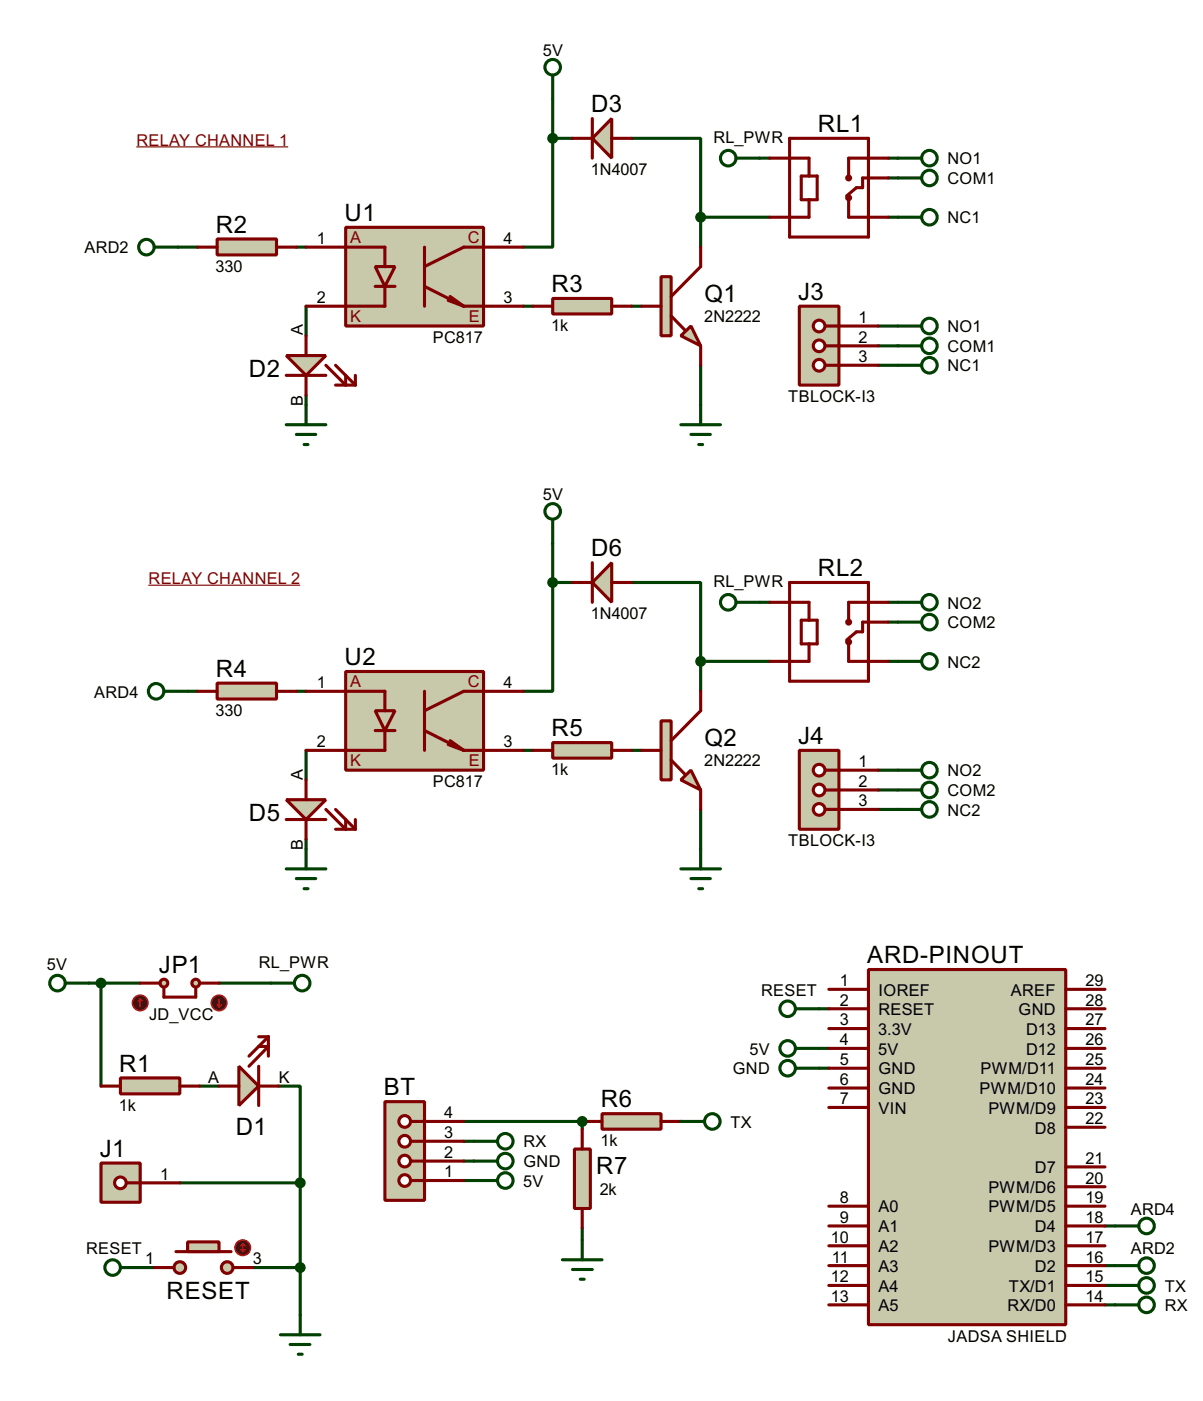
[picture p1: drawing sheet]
<svg xmlns="http://www.w3.org/2000/svg" width="155mm" height="180mm" viewBox="0 0 155 180" stroke-linecap="round" stroke-linejoin="round" font-family="sans-serif">
<g fill="none" stroke="#004000" stroke-width=".4">
<path d="M71.2 17.8v14h-3.8M71.2 12.8v5M71.2 17.8h2.5M81.3 17.8h8.9v10.2M22.9 31.8h2.6M38.2 31.8h1.2M39.4 39.4v3.8M67.4 39.4h1.2M81.3 39.4h1.3M90.2 28h8.9M90.2 28v3.8M97.8 20.4h1.3"/>
<path d="M114.4 20.4h1.2M114.4 22.9h1.2M114.4 28h1.2M39.4 50.9v1.2M90.2 47v5.1M113.1 42h2.5M113.1 44.5h2.5M113.1 47h2.5M71.2 75v14h-3.8M71.2 69.9v5.1M71.2 75h2.5M81.3 75h8.9v10.1"/>
<path d="M97.8 77.5h1.3M114.4 77.5h1.2M24.2 89h1.3M38.2 89h1.2M39.4 96.6v3.8M67.4 96.6h1.2M81.3 96.6h1.3M90.2 85.1v3.9M90.2 85.1h8.9M113.1 99.1h2.5M114.4 80.1h1.2M114.4 85.1h1.2"/>
<path d="M39.4 108v1.3M90.2 104.2v5.1M113.1 101.7h2.5M113.1 104.2h2.5M25.7 139.8h2.5M28.2 126.5h6.7M35.9 139.8h2.8v12.4M105.5 134.9h1.2M105.5 137.5h1.2M105.5 129.8h1.2M23.2 152.2h15.5M38.7 152.2v17"/>
<path d="M59.7 151.9h1.3M59.7 149.4h1.3M59.7 146.9h1.3M142.3 157.8h1.3M18.6 163.1h1.3M32.6 163.1h6.1M142.3 165.4h1.3M142.3 167.9h1.3M142.3 162.9h1.3"/>
</g>
<circle cx="87.7" cy="144.3" r=".2" fill="#004000"/>
<path d="M59.7 144.3h15.3M75 158v1.6" fill="none" stroke="#004000" stroke-width=".4"/>
<circle cx="75" cy="144.3" r=".2" fill="#004000"/>
<path d="M11.5 126.5h6.6M13 126.5v13.3M75 144.3v1" fill="none" stroke="#004000" stroke-width=".4"/>
<path d="M36.9 45.8h5.1l-2.6 2.5z" fill="#c8c8aa" stroke="#800000" stroke-width=".4"/>
<path d="M36.9 48.3h5.1M39.4 43.2v2.6M39.4 48.3v2.6M42 47l2.5 2.6v-1.3M43.2 47l2.6 2.6M43.2 49.6h2.6M45.8 48.3v1.3" fill="none" stroke="#800000" stroke-width=".4"/>
<path d="M87.7 43.2l1.3-1.2 1.2 2.5z" fill="#c8c8aa" stroke="#800000" stroke-width=".4"/>
<path d="M85.1 35.6h1.3v7.6h-1.3z" fill="#c8c8aa" stroke="#800000" stroke-width=".4"/>
<path d="M82.6 39.4h2.5M90.2 31.8v2.5l-3.8 3.9M86.4 40.7l1.8 1.8M90.2 44.5v2.5" fill="none" stroke="#800000" stroke-width=".4"/>
<path d="M28 30.8h7.6v2h-7.6z" fill="#c8c8aa" stroke="#800000" stroke-width=".4"/>
<path d="M25.5 31.8h2.5M35.6 31.8h2.6" fill="none" stroke="#800000" stroke-width=".4"/>
<path d="M44.5 29.3h17.8v12.7h-17.8z" fill="#c8c8aa" stroke="#800000" stroke-width=".4"/>
<path d="M48.3 34.3h2.6l-1.3 2.6z" fill="#c8c8aa" stroke="#800000" stroke-width=".4"/>
<path d="M39.4 31.8h10.2v2.5M48.3 36.9h2.6M49.6 36.9v2.5h-10.2M54.7 31.8v7.6M54.7 36.9l5 2.5M57.7 38.7l2 .7M58 38.2l1.7 1.2M59.7 39.4h7.7M67.4 31.8h-7.7l-5 2.5" fill="none" stroke="#800000" stroke-width=".4"/>
<path d="M71.2 38.4h7.6v2h-7.6z" fill="#c8c8aa" stroke="#800000" stroke-width=".4"/>
<path d="M68.6 39.4h2.6M78.8 39.4h2.5" fill="none" stroke="#800000" stroke-width=".4"/>
<path d="M78.8 15.3v5.1l-2.5-2.6z" fill="#c8c8aa" stroke="#800000" stroke-width=".4"/>
<path d="M73.7 17.8h2.6M76.3 15.3v5.1M78.8 17.8h2.5M101.7 17.8h10.1v12.7h-10.1zM101.7 20.4h2.5v2.3M103.2 22.7h2v3h-2zM104.2 25.7v2.3h-2.5M109.3 25.5v2.5h2.5M111.8 20.4h-2.5v2.5M111.8 22.9h-.7v1.3h-.8l-1.3 1" fill="none" stroke="#800000" stroke-width=".4"/>
<g fill="none" stroke="#004000" stroke-width=".4">
<path d="M71.2 9.7v3.1"/>
<circle cx="71.1" cy="8.7" r="1"/>
</g>
<g fill="#c8c8aa" stroke="#800000" stroke-width=".4">
<circle cx="109.3" cy="22.9" r=".25"/>
<circle cx="109.3" cy="25.5" r=".25"/>
</g>
<path d="M99.1 20.4h2.6M99.1 28h2.6M111.8 20.4h2.6M111.8 28h2.6M111.8 22.9h2.6" fill="none" stroke="#800000" stroke-width=".4"/>
<g fill="none" stroke="#004000" stroke-width=".4">
<path d="M94.8 20.4h3M115.6 20.4h3.1M115.6 22.9h3.1M115.6 28h3.1M36.9 54.7h5.1M38.2 55.9h2.5M39.2 57.2h.5M39.4 52.1v2.6M87.7 54.7h5.1M89 55.9h2.5M90 57.2h.5M90.2 52.1v2.6"/>
<circle cx="93.7" cy="20.4" r="1"/>
<circle cx="119.6" cy="28" r="1"/>
<circle cx="119.6" cy="20.4" r="1"/>
<circle cx="119.6" cy="22.9" r="1"/>
</g>
<path d="M30.8 137.2l2.5 2.6-2.5 2.5z" fill="#c8c8aa" stroke="#800000" stroke-width=".4"/>
<path d="M28.2 139.8h2.6M33.3 137.2v5.1M33.3 134.7h1.3l-2.5 2.5M33.3 133.4h1.3M33.3 139.8h2.6M34.6 133.4l-2.5 2.5M34.6 133.4v2.5" fill="none" stroke="#800000" stroke-width=".4"/>
<path d="M15.5 138.7h7.7v2.1h-7.7z" fill="#c8c8aa" stroke="#800000" stroke-width=".4"/>
<path d="M13 139.8h2.5M23.2 139.8h2.5" fill="none" stroke="#800000" stroke-width=".4"/>
<g fill="#004000" stroke="#004000" stroke-width=".4">
<circle cx="71.1" cy="17.8" r=".5"/>
<circle cx="90.2" cy="28" r=".5"/>
</g>
<path d="M102.9 39.4h5.1v10.2h-5.1z" fill="#c8c8aa" stroke="#800000" stroke-width=".4"/>
<path d="M106.2 47h1.8" fill="none" stroke="#800000" stroke-width=".4"/>
<circle cx="105.4" cy="47" r=".75" fill="#feffff" stroke="#800000" stroke-width=".4"/>
<path d="M106.2 44.5h1.8" fill="none" stroke="#800000" stroke-width=".4"/>
<circle cx="105.4" cy="44.5" r=".75" fill="#feffff" stroke="#800000" stroke-width=".4"/>
<path d="M106.2 42h1.8" fill="none" stroke="#800000" stroke-width=".4"/>
<circle cx="105.4" cy="42" r=".75" fill="#feffff" stroke="#800000" stroke-width=".4"/>
<path d="M108 47h5.1M108 44.5h5.1M108 42h5.1M21.1 127.1v1.2h4.1v-1.2" fill="none" stroke="#800000" stroke-width=".4"/>
<g fill="none" stroke="#004000" stroke-width=".4">
<path d="M115.6 42h3.1M115.6 44.5h3.1M115.6 47h3.1"/>
<circle cx="119.6" cy="47" r="1"/>
<circle cx="119.6" cy="42" r="1"/>
<circle cx="119.6" cy="44.5" r="1"/>
</g>
<g fill="#c8c8aa" stroke="#800000" stroke-width=".4">
<circle cx="25.2" cy="126.5" r=".5"/>
<circle cx="21.1" cy="126.5" r=".5"/>
</g>
<path d="M18.1 126.5h2.5M25.7 126.5h2.5" fill="none" stroke="#800000" stroke-width=".4"/>
<circle cx="28.2" cy="129.1" r="1" fill="#400000" stroke="#f00" stroke-width=".2"/>
<path d="M28 129.3l.2 .3M28.2 128.6v1M28.5 129.3l-.3 .3" fill="none" stroke="#f00" stroke-width=".2"/>
<circle cx="18" cy="129.1" r="1" fill="#400000" stroke="#f00" stroke-width=".2"/>
<path d="M18.1 128.6l.2 .2M18.1 128.6l-.3 .2M18.1 128.6v1" fill="none" stroke="#f00" stroke-width=".2"/>
<g fill="none" stroke="#004000" stroke-width=".4">
<path d="M8.4 126.5h3.1M34.9 126.5h3"/>
<circle cx="7.4" cy="126.5" r="1"/>
<circle cx="38.9" cy="126.5" r="1"/>
</g>
<g fill="#c8c8aa" stroke="#800000" stroke-width=".4">
<circle cx="29.2" cy="163.1" r=".75"/>
<circle cx="23.1" cy="163.1" r=".75"/>
</g>
<path d="M22.7 161.1h7.1" fill="none" stroke="#800000" stroke-width=".4"/>
<path d="M24.2 159.8h4v1.3h-4z" fill="#c8c8aa" stroke="#800000" stroke-width=".4"/>
<path d="M19.9 163.1h2.5M30 163.1h2.6" fill="none" stroke="#800000" stroke-width=".4"/>
<circle cx="31.2" cy="160.6" r="1" fill="#400000" stroke="#f00" stroke-width=".2"/>
<path d="M31 160.8l.3 .3M31.3 160.1v1M31.3 160.1l-.3 .2M31.3 160.1l.3 .2M31.6 160.8l-.3 .3" fill="none" stroke="#f00" stroke-width=".2"/>
<g fill="none" stroke="#004000" stroke-width=".4">
<path d="M75 159.6v2.5M15.5 163.1h3.1M72.4 162.1h5.1M73.7 163.4h2.6M74.7 164.6h.5"/>
<circle cx="14.5" cy="163.1" r="1"/>
</g>
<path d="M49.6 141.8h5.1v12.7h-5.1z" fill="#c8c8aa" stroke="#800000" stroke-width=".4"/>
<path d="M52.9 151.9h1.8" fill="none" stroke="#800000" stroke-width=".4"/>
<circle cx="52.1" cy="151.9" r=".75" fill="#feffff" stroke="#800000" stroke-width=".4"/>
<path d="M52.9 149.4h1.8" fill="none" stroke="#800000" stroke-width=".4"/>
<circle cx="52.1" cy="149.4" r=".75" fill="#feffff" stroke="#800000" stroke-width=".4"/>
<path d="M52.9 146.9h1.8" fill="none" stroke="#800000" stroke-width=".4"/>
<circle cx="52.1" cy="146.9" r=".75" fill="#feffff" stroke="#800000" stroke-width=".4"/>
<path d="M52.9 144.3h1.8" fill="none" stroke="#800000" stroke-width=".4"/>
<circle cx="52.1" cy="144.3" r=".75" fill="#feffff" stroke="#800000" stroke-width=".4"/>
<path d="M54.7 151.9h5M54.7 149.4h5M54.7 146.9h5M54.7 144.3h5" fill="none" stroke="#800000" stroke-width=".4"/>
<g fill="none" stroke="#004000" stroke-width=".4">
<path d="M61 151.9h3.1M61 149.4h3.1M61 146.9h3.1"/>
<circle cx="65" cy="149.4" r="1"/>
<circle cx="65" cy="151.9" r="1"/>
<circle cx="65" cy="146.9" r="1"/>
</g>
<path d="M13 149.7h5.1v5h-5.1z" fill="#c8c8aa" stroke="#800000" stroke-width=".4"/>
<path d="M16.3 152.2h1.8" fill="none" stroke="#800000" stroke-width=".4"/>
<circle cx="15.5" cy="152.2" r=".75" fill="#feffff" stroke="#800000" stroke-width=".4"/>
<path d="M18.1 152.2h5.1" fill="none" stroke="#800000" stroke-width=".4"/>
<path d="M111.8 124.8h25.4v45.7h-25.4z" fill="#c8c8aa" stroke="#800000" stroke-width=".4"/>
<g fill="none" stroke="#800000" stroke-width=".4">
<path d="M106.7 127.3h5.1M106.7 129.8h5.1M106.7 132.4h5.1M106.7 134.9h5.1M106.7 137.5h5.1M137.2 127.3h5.1M137.2 129.8h5.1M137.2 132.4h5.1M137.2 134.9h5.1M137.2 137.5h5.1M106.7 140h5.1M106.7 142.5h5.1"/>
<path d="M106.7 155.2h5.1M106.7 157.8h5.1M137.2 140h5.1M137.2 142.5h5.1M137.2 155.2h5.1M137.2 157.8h5.1M137.2 145.1h5.1M137.2 150.2h5.1M137.2 152.7h5.1M106.7 160.3h5.1M106.7 162.9h5.1M106.7 165.4h5.1"/>
<path d="M106.7 167.9h5.1M137.2 160.3h5.1M137.2 162.9h5.1M137.2 165.4h5.1M137.2 167.9h5.1"/>
</g>
<path d="M36.9 102.9h5.1l-2.6 2.6z" fill="#c8c8aa" stroke="#800000" stroke-width=".4"/>
<path d="M36.9 105.5h5.1M39.4 100.4v2.5M39.4 105.5v2.5M42 104.2l2.5 2.5v-1.2M43.2 104.2l2.6 2.5M43.2 106.7h2.6M45.8 105.5v1.2" fill="none" stroke="#800000" stroke-width=".4"/>
<path d="M87.7 100.4l1.3-1.3 1.2 2.6z" fill="#c8c8aa" stroke="#800000" stroke-width=".4"/>
<path d="M85.1 92.8h1.3v7.6h-1.3z" fill="#c8c8aa" stroke="#800000" stroke-width=".4"/>
<path d="M82.6 96.6h2.5M86.4 97.8l1.8 1.8M90.2 89v2.5l-3.8 3.8M90.2 101.7v2.5" fill="none" stroke="#800000" stroke-width=".4"/>
<path d="M28 87.9h7.6v2.1h-7.6z" fill="#c8c8aa" stroke="#800000" stroke-width=".4"/>
<path d="M25.5 89h2.5M35.6 89h2.6" fill="none" stroke="#800000" stroke-width=".4"/>
<path d="M44.5 86.4h17.8v12.7h-17.8z" fill="#c8c8aa" stroke="#800000" stroke-width=".4"/>
<path d="M48.3 91.5h2.6l-1.3 2.5z" fill="#c8c8aa" stroke="#800000" stroke-width=".4"/>
<path d="M39.4 89h10.2v2.5M48.3 94h2.6M49.6 94v2.6h-10.2M54.7 89v7.6M54.7 94l5 2.6M57.7 95.8l2 .8M58 95.3l1.7 1.3M59.7 96.6h7.7M67.4 89h-7.7l-5 2.5" fill="none" stroke="#800000" stroke-width=".4"/>
<path d="M71.2 95.6h7.6v2h-7.6z" fill="#c8c8aa" stroke="#800000" stroke-width=".4"/>
<path d="M68.6 96.6h2.6M78.8 96.6h2.5" fill="none" stroke="#800000" stroke-width=".4"/>
<path d="M78.8 72.4v5.1l-2.5-2.5z" fill="#c8c8aa" stroke="#800000" stroke-width=".4"/>
<path d="M73.7 75h2.6M76.3 72.4v5.1M78.8 75h2.5M101.7 75h10.1v12.7h-10.1zM101.7 77.5h2.5v2.3M103.2 79.8h2v3.1h-2zM111.8 77.5h-2.5v2.6M104.2 82.9v2.2h-2.5M109.3 82.6v2.5h2.5M111.8 80.1h-.7v1.2h-.8l-1.3 1.1" fill="none" stroke="#800000" stroke-width=".4"/>
<g fill="none" stroke="#004000" stroke-width=".4">
<path d="M71.2 66.9v3"/>
<circle cx="71.1" cy="65.8" r="1"/>
</g>
<g fill="#c8c8aa" stroke="#800000" stroke-width=".4">
<circle cx="109.3" cy="80.1" r=".25"/>
<circle cx="109.3" cy="82.6" r=".25"/>
</g>
<path d="M99.1 77.5h2.6M111.8 77.5h2.6M99.1 85.1h2.6M111.8 85.1h2.6M111.8 80.1h2.6" fill="none" stroke="#800000" stroke-width=".4"/>
<g fill="none" stroke="#004000" stroke-width=".4">
<path d="M94.8 77.5h3M115.6 77.5h3.1M115.6 80.1h3.1M115.6 85.1h3.1M36.9 111.8h5.1M38.2 113.1h2.5M39.2 114.4h.5M39.4 109.3v2.5M87.7 111.8h5.1M89 113.1h2.5M90 114.4h.5M90.2 109.3v2.5"/>
<circle cx="93.7" cy="77.5" r="1"/>
<circle cx="119.6" cy="77.5" r="1"/>
<circle cx="119.6" cy="80.1" r="1"/>
<circle cx="119.6" cy="85.1" r="1"/>
</g>
<g fill="#004000" stroke="#004000" stroke-width=".4">
<circle cx="71.1" cy="75" r=".5"/>
<circle cx="90.2" cy="85.1" r=".5"/>
</g>
<path d="M102.9 96.6h5.1v10.1h-5.1z" fill="#c8c8aa" stroke="#800000" stroke-width=".4"/>
<path d="M106.2 104.2h1.8" fill="none" stroke="#800000" stroke-width=".4"/>
<circle cx="105.4" cy="104.2" r=".75" fill="#feffff" stroke="#800000" stroke-width=".4"/>
<path d="M106.2 101.7h1.8" fill="none" stroke="#800000" stroke-width=".4"/>
<circle cx="105.4" cy="101.7" r=".75" fill="#feffff" stroke="#800000" stroke-width=".4"/>
<path d="M106.2 99.1h1.8" fill="none" stroke="#800000" stroke-width=".4"/>
<circle cx="105.4" cy="99.1" r=".75" fill="#feffff" stroke="#800000" stroke-width=".4"/>
<path d="M108 99.1h5.1M108 104.2h5.1M108 101.7h5.1" fill="none" stroke="#800000" stroke-width=".4"/>
<g fill="none" stroke="#004000" stroke-width=".4">
<path d="M19.9 31.8h3M21.1 89h3.1M115.6 99.1h3.1M115.6 101.7h3.1M115.6 104.2h3.1M102.4 134.9h3.1M102.4 137.5h3.1M102.4 129.8h3.1M143.6 157.8h3M36.1 171.8h5.1M37.4 173h2.5M38.4 174.3h.5"/>
<path d="M38.7 169.2v2.6M143.6 165.4h3M143.6 167.9h3M143.6 162.9h3"/>
<circle cx="18.8" cy="31.8" r="1"/>
<circle cx="20.1" cy="89" r="1"/>
<circle cx="119.6" cy="99.1" r="1"/>
<circle cx="119.6" cy="101.7" r="1"/>
<circle cx="119.6" cy="104.2" r="1"/>
<circle cx="101.4" cy="129.8" r="1"/>
<circle cx="101.4" cy="137.5" r="1"/>
<circle cx="101.4" cy="134.9" r="1"/>
<circle cx="147.6" cy="157.8" r="1"/>
<circle cx="147.6" cy="167.9" r="1"/>
<circle cx="147.6" cy="162.9" r="1"/>
<circle cx="147.6" cy="165.4" r="1"/>
</g>
<g fill="#004000" stroke="#004000" stroke-width=".4">
<circle cx="38.6" cy="152.2" r=".5"/>
<circle cx="38.6" cy="163.1" r=".5"/>
</g>
<path d="M17.6 18.9h19.5M19.1 75.3h19.6" fill="none" stroke="#800000" stroke-width=".15"/>
<path d="M77.5 143.3h7.6v2h-7.6z" fill="#c8c8aa" stroke="#800000" stroke-width=".4"/>
<path d="M75 144.3h2.5M85.1 144.3h2.6" fill="none" stroke="#800000" stroke-width=".4"/>
<g fill="none" stroke="#004000" stroke-width=".4">
<path d="M87.7 144.3h3"/>
<circle cx="91.7" cy="144.3" r="1"/>
</g>
<path d="M74 147.9h2v7.6h-2z" fill="#c8c8aa" stroke="#800000" stroke-width=".4"/>
<path d="M75 145.3v2.6M75 155.5v2.5" fill="none" stroke="#800000" stroke-width=".4"/>
<g fill="#004000" stroke="#004000" stroke-width=".4">
<circle cx="74.9" cy="144.3" r=".5"/>
<circle cx="13" cy="126.5" r=".5"/>
</g>
<g font-size="3.5">
<text x="76.1" y="14.5">D3</text>
<text x="105.3" y="17">RL1</text>
<text x="27.8" y="30">R2</text>
<text x="44.4" y="28.5">U1</text>
<text x="71" y="37.6">R3</text>
<text x="90.7" y="38.8">Q1</text>
<text x="102.8" y="38.6">J3</text>
<text x="32.1" y="48.5">D2</text>
<text x="76.1" y="71.6">D6</text>
<text x="105.3" y="74.1">RL2</text>
<text x="27.8" y="87.1">R4</text>
<text x="44.4" y="85.6">U2</text>
<text x="71" y="94.8">R5</text>
<text x="90.7" y="96">Q2</text>
<text x="102.8" y="95.8">J4</text>
<text x="32.1" y="105.6">D5</text>
<text x="20.5" y="125.2">JP1</text>
<text x="111.7" y="124">ARD-PINOUT</text>
<text x="15.4" y="137.9">R1</text>
<text x="49.4" y="141">BT</text>
<text x="77.4" y="142.5">R6</text>
<text x="12.9" y="148.9">J1</text>
<text x="30.4" y="146.1">D1</text>
<text x="76.8" y="151.1">R7</text>
<text x="21.5" y="167.1">RESET</text>
</g>
<g font-size="2.4">
<text x="69.9" y="7.2">5V</text>
<text x="76.1" y="22.6">1N4007</text>
<text x="91.8" y="18.3">RL_PWR</text>
<text x="122" y="21.2">NO1</text>
<text x="122" y="23.7">COM1</text>
<text x="122" y="28.8">NC1</text>
<text x="10.9" y="32.6">ARD2</text>
<text x="27.8" y="35">330</text>
<text x="40.8" y="31.4">1</text>
<text x="64.8" y="31.4">4</text>
<text x="40.8" y="39">2</text>
<text x="64.8" y="39">3</text>
<text x="90.7" y="41.5">2N2222</text>
<text x="110.5" y="41.6">1</text>
<text x="39" y="43.2" transform="rotate(-90 39 43.2)">A</text>
<text x="55.7" y="44.1">PC817</text>
<text x="71" y="42.6">1k</text>
<text x="110.5" y="46.6">3</text>
<text x="110.5" y="44.1">2</text>
<text x="122" y="42.7">NO1</text>
<text x="122" y="45.3">COM1</text>
<text x="122" y="47.8">NC1</text>
<text x="39" y="52.3" transform="rotate(-90 39 52.3)">B</text>
<text x="101.5" y="51.8">TBLOCK-I3</text>
<text x="69.9" y="64.4">5V</text>
<text x="91.8" y="75.5">RL_PWR</text>
<text x="76.1" y="79.7">1N4007</text>
<text x="122" y="78.3">NO2</text>
<text x="122" y="80.8">COM2</text>
<text x="12.1" y="89.8">ARD4</text>
<text x="40.8" y="88.5">1</text>
<text x="64.8" y="88.5">4</text>
<text x="122" y="85.9">NC2</text>
<text x="27.8" y="92.2">330</text>
<text x="39" y="100.3" transform="rotate(-90 39 100.3)">A</text>
<text x="40.8" y="96.2">2</text>
<text x="55.7" y="101.3">PC817</text>
<text x="64.8" y="96.2">3</text>
<text x="71" y="99.8">1k</text>
<text x="90.7" y="98.6">2N2222</text>
<text x="110.5" y="101.2">2</text>
<text x="110.5" y="98.7">1</text>
<text x="122" y="99.9">NO2</text>
<text x="110.5" y="103.8">3</text>
<text x="122" y="102.5">COM2</text>
<text x="122" y="105">NC2</text>
<text x="39" y="109.4" transform="rotate(-90 39 109.4)">B</text>
<text x="101.5" y="108.9">TBLOCK-I3</text>
<text x="6.1" y="124.8">5V</text>
<text x="33.3" y="124.6">RL_PWR</text>
<text x="19.2" y="131.3">JD_VCC</text>
<text x="98" y="128.1">RESET</text>
<text x="108.1" y="126.9">1</text>
<text x="108.1" y="129.4">2</text>
<text x="108.1" y="132">3</text>
<text x="113.1" y="128.1">IOREF</text>
<text x="113.1" y="130.6">RESET</text>
<text x="130.1" y="128.1">AREF</text>
<text x="131.1" y="130.6">GND</text>
<text x="139.8" y="126.9">29</text>
<text x="139.8" y="129.4">28</text>
<text x="139.8" y="132">27</text>
<text x="96.5" y="135.7">5V</text>
<text x="108.1" y="134.5">4</text>
<text x="108.1" y="137.1">5</text>
<text x="113.1" y="133.2">3.3V</text>
<text x="113.1" y="135.7">5V</text>
<text x="132.1" y="133.2">D13</text>
<text x="132.1" y="135.7">D12</text>
<text x="139.8" y="134.5">26</text>
<text x="139.8" y="137.1">25</text>
<text x="15.3" y="143">1k</text>
<text x="26.8" y="139.4">A</text>
<text x="35.9" y="139.4">K</text>
<text x="57.2" y="143.9">4</text>
<text x="94.3" y="138.3">GND</text>
<text x="108.1" y="139.6">6</text>
<text x="108.1" y="142.1">7</text>
<text x="113.1" y="138.3">GND</text>
<text x="113.1" y="140.8">GND</text>
<text x="113.1" y="143.3">VIN</text>
<text x="126.1" y="140.8">PWM/D10</text>
<text x="126.2" y="138.3">PWM/D11</text>
<text x="127.2" y="143.3">PWM/D9</text>
<text x="139.8" y="139.6">24</text>
<text x="139.8" y="142.1">23</text>
<text x="57.2" y="149">2</text>
<text x="57.2" y="146.5">3</text>
<text x="67.4" y="147.7">RX</text>
<text x="77.3" y="147.5">1k</text>
<text x="94" y="145.1">TX</text>
<text x="133.2" y="145.9">D8</text>
<text x="139.8" y="144.7">22</text>
<text x="139.8" y="149.8">21</text>
<text x="20.6" y="151.8">1</text>
<text x="57.2" y="151.5">1</text>
<text x="67.4" y="152.7">5V</text>
<text x="67.4" y="150.2">GND</text>
<text x="77.2" y="153.7">2k</text>
<text x="108.1" y="154.8">8</text>
<text x="127.2" y="153.5">PWM/D6</text>
<text x="133.2" y="151">D7</text>
<text x="139.8" y="152.3">20</text>
<text x="139.8" y="154.8">19</text>
<text x="11.1" y="161.4">RESET</text>
<text x="107" y="159.9">10</text>
<text x="108.1" y="157.4">9</text>
<text x="113.1" y="156">A0</text>
<text x="113.1" y="158.6">A1</text>
<text x="113.1" y="161.1">A2</text>
<text x="127.2" y="156">PWM/D5</text>
<text x="127.2" y="161.1">PWM/D3</text>
<text x="133.2" y="158.6">D4</text>
<text x="139.8" y="157.4">18</text>
<text x="139.8" y="159.9">17</text>
<text x="145.6" y="156.3">ARD4</text>
<text x="145.6" y="161.4">ARD2</text>
<text x="18.7" y="162.7">1</text>
<text x="32.6" y="162.7">3</text>
<text x="107" y="165">12</text>
<text x="107" y="167.5">13</text>
<text x="107.1" y="162.5">11</text>
<text x="113.1" y="163.7">A3</text>
<text x="113.1" y="166.2">A4</text>
<text x="129.9" y="166.2">TX/D1</text>
<text x="133.2" y="163.7">D2</text>
<text x="139.8" y="162.5">16</text>
<text x="139.8" y="165">15</text>
<text x="139.8" y="167.5">14</text>
<text x="149.9" y="166.2">TX</text>
<text x="113.1" y="168.7">A5</text>
<text x="122" y="172.7">JADSA SHIELD</text>
<text x="129.7" y="168.7">RX/D0</text>
<text x="149.9" y="168.7">RX</text>
</g>
<g font-size="2.4" fill="#800000">
<text x="17.6" y="18.8">RELAY CHANNEL 1</text>
<text x="45.1" y="31.3">A</text>
<text x="60.2" y="31.3">C</text>
<text x="45.1" y="41.5">K</text>
<text x="60.3" y="41.5">E</text>
<text x="19.1" y="75.2">RELAY CHANNEL 2</text>
<text x="45.1" y="88.5">A</text>
<text x="60.2" y="88.5">C</text>
<text x="45.1" y="98.6">K</text>
<text x="60.3" y="98.6">E</text>
</g>
</svg>
